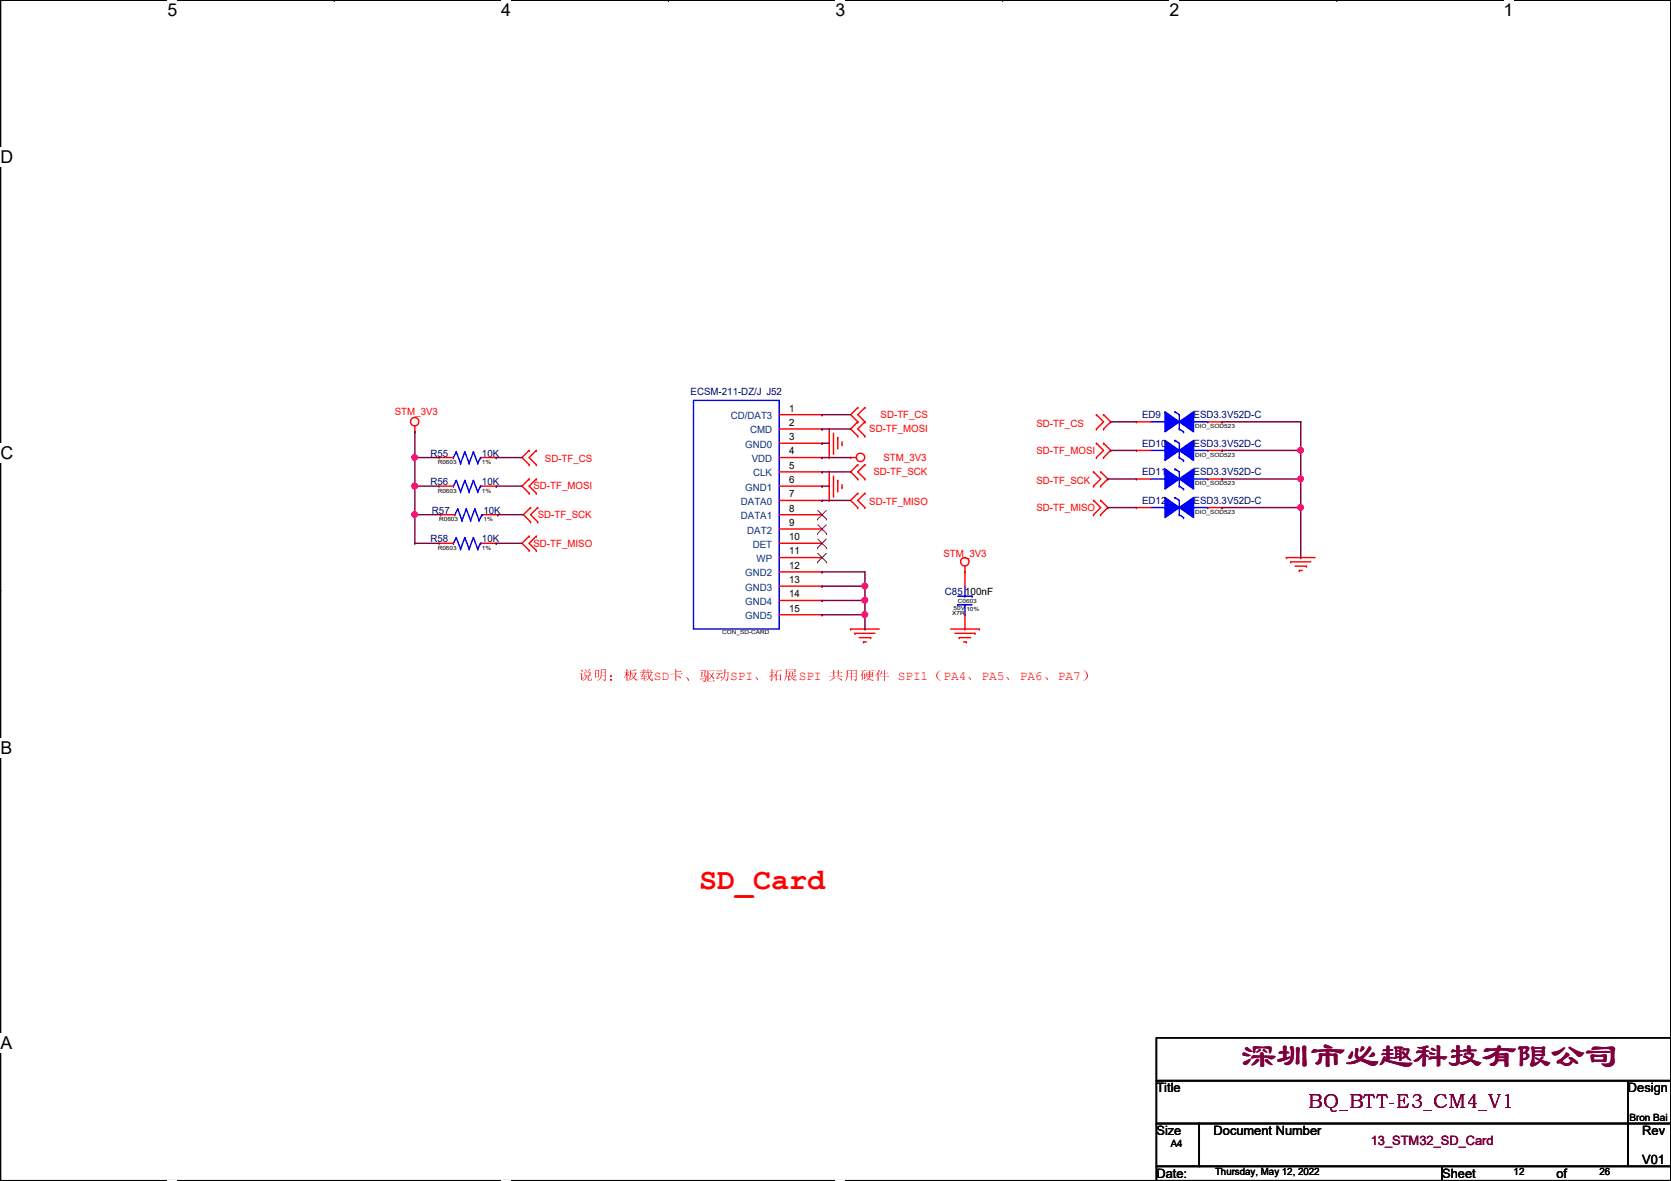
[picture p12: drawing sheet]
<svg xmlns="http://www.w3.org/2000/svg" width="297mm" height="210mm" viewBox="0 0 297 210" stroke-linecap="round" stroke-linejoin="round" font-family="sans-serif">
<path d="M.1 0h296.9v209.8h-296.9z" fill="none" stroke="#000" stroke-width=".25"/>
<g fill="#fff">
<path d="M29.8 0h1.7v3.5h-1.7z"/>
<path d="M29.8 209.8h1.7v.1h-1.7z"/>
</g>
<path d="M59.4 0h.1M59.4 209.8h.1" fill="none" stroke="#000" stroke-width=".25"/>
<g fill="#fff">
<path d="M89.1 0h1.7v3.5h-1.7z"/>
<path d="M89.1 209.8h1.7v.1h-1.7z"/>
</g>
<path d="M118.8 0h.1M118.8 209.8h.1" fill="none" stroke="#000" stroke-width=".25"/>
<g fill="#fff">
<path d="M148.5 0h1.7v3.5h-1.7z"/>
<path d="M148.5 209.8h1.7v.1h-1.7z"/>
</g>
<path d="M178.2 0h.1M178.2 209.8h.1" fill="none" stroke="#000" stroke-width=".25"/>
<g fill="#fff">
<path d="M207.9 0h1.7v3.5h-1.7z"/>
<path d="M207.9 209.8h1.7v.1h-1.7z"/>
</g>
<path d="M237.6 0h.1M237.6 209.8h.1" fill="none" stroke="#000" stroke-width=".25"/>
<g fill="#fff">
<path d="M267.3 0h1.7v3.5h-1.7z"/>
<path d="M267.3 209.8h1.7v.1h-1.7z"/>
<path d="M.1 26.2h2.2v3.5h-2.2z"/>
<path d="M297 26.2l.1 3.5z"/>
<path d="M.1 78.7h2.2v3.5h-2.2z"/>
<path d="M297 78.7l.1 3.5z"/>
</g>
<path d="M.1 52.5h.1M297 52.5h.1" fill="none" stroke="#000" stroke-width=".25"/>
<g fill="#fff">
<path d="M.1 131.1h2.1v3.5h-2.1z"/>
<path d="M297 131.1l.1 3.5z"/>
</g>
<path d="M.1 104.9h.1M297 104.9h.1" fill="none" stroke="#000" stroke-width=".25"/>
<path d="M.1 104.9h.1M297 104.9h.1" fill="none" stroke="#000" stroke-width=".18"/>
<g fill="#fff">
<path d="M.1 183.6h2.1v3.5h-2.1z"/>
<path d="M297 183.6l.1 3.5z"/>
</g>
<path d="M.1 157.4h.1M297 157.4h.1M205.6 184.4h91.4v7.7h-91.4zM205.6 192.1h91.4v7.6h-91.4zM205.6 199.7h7.6v7.6h-7.6zM213.2 199.7h76.2v7.6h-76.2zM289.4 199.7h7.6v7.6h-7.6zM289.4 192.1h.1M289.4 192.1v7.6M205.6 207.3h50.8v2.5h-50.8zM256.4 207.3h40.6v2.5h-40.6z" fill="none" stroke="#000" stroke-width=".25"/>
<g fill="none" stroke="#f00" stroke-width=".25">
<path d="M73.7 76.8h.1M73.7 75.7v1.1M147.4 76.2v5.1M148.2 77v3.6M148.9 77.8h.1M148.9 77.8v2M149.7 79h.1M149.7 78.5v.5M152.5 72.4h.1M152.5 75h.1M152.5 77.5h.1M152.5 72.4l-1.3 1.3 1.3 1.3"/>
<path d="M152.5 75l-1.3 1.2 1.3 1.3M153.8 75h.1M153.8 72.4h.1M153.8 77.5h.1M153.8 72.4l-1.3 1.3 1.3 1.3M153.8 75l-1.3 1.2 1.3 1.3M194.9 76.2h.1M194.9 73.7h.1M194.9 78.8h.1M194.9 73.7l1.3 1.3-1.3 1.2M194.9 78.8l1.3 1.3-1.3 1.2M196.2 73.7h.1"/>
<path d="M196.2 76.2h.1M196.2 78.8h.1M196.2 73.7l1.2 1.3-1.2 1.2M196.2 78.8l1.2 1.3-1.2 1.2M94.1 80.1h.1M94.1 82.6h.1M94.1 85.1h.1M94.1 87.7h.1M94.1 95.3h.1M94.1 97.8h.1M94.1 80.1l-1.3 1.2 1.3 1.3M94.1 85.1l-1.3 1.3 1.3 1.3"/>
<path d="M94.1 95.3l-1.3 1.3 1.3 1.2M94.3 90.2h.1M94.3 92.8h.1M94.3 90.2l-1.3 1.3 1.3 1.3M95.3 82.6h.1M95.3 80.1h.1M95.3 87.7h.1M95.3 85.1h.1M95.3 97.8h.1M95.3 95.3h.1M95.3 80.1l-1.2 1.2 1.2 1.3M95.3 85.1l-1.2 1.3 1.2 1.3"/>
<path d="M95.3 95.3l-1.2 1.3 1.2 1.2M95.6 92.8h.1M95.6 90.2h.1M95.6 90.2l-1.3 1.3 1.3 1.3M147.4 81.3h.1M147.4 88.9h.1M147.4 83.9v5M148.2 80.6h.1M148.2 88.2h.1M148.2 84.6v3.6M148.9 85.4h.1M148.9 85.4v2"/>
<path d="M149.7 86.7h.1M149.7 86.1v.6M151.2 81.3h.1M151.2 81.3h1M152.5 82.6h.1M152.5 85.1h.1M152.5 87.7h.1M152.5 90.2h.1M152.5 82.6l-1.3 1.3 1.3 1.2M152.5 87.7l-1.3 1.2 1.3 1.3M153.8 85.1h.1M153.8 82.6h.1"/>
<path d="M153.8 90.2h.1M153.8 87.7h.1M153.8 82.6l-1.3 1.3 1.3 1.2M153.8 87.7l-1.3 1.2 1.3 1.3M194.4 86.4h.1M194.4 83.9h.1M194.4 91.5h.1M194.4 88.9h.1M194.4 83.9l1.3 1.2-1.3 1.3M194.4 88.9l1.3 1.3-1.3 1.3M194.9 81.3h.1M195.7 83.9h.1"/>
<path d="M195.7 86.4h.1M195.7 88.9h.1M195.7 91.5h.1M195.7 83.9l1.2 1.2-1.2 1.3M195.7 88.9l1.2 1.3-1.2 1.3M196.2 81.3h.1M228.7 99.1h.1M228.7 99.1h5.1M229.4 99.9h.1M229.4 99.9h3.6M151.2 111.8h.1M151.2 111.8h5.1"/>
<path d="M152 112.6h.1M152 112.6h3.5M152.7 113.3h2.1M153.5 114.1h.1M153.5 114.1h.5M154.8 113.3h.1M169 111.8h5.1M169.8 112.6h3.5M170.5 113.3h.1M170.5 113.3h2M171.3 114.1h.5M171.5 101.6h.1"/>
<path d="M171.5 100.6v1M171.8 114.1h.1M173.3 112.6h.1M174.1 111.8h.1M230.2 100.6h2M231 101.4h.1M231 101.4h.5M232.2 100.6h.1"/>
<circle cx="73.7" cy="74.9" r=".75"/>
<circle cx="153" cy="81.3" r=".75"/>
<circle cx="171.5" cy="99.8" r=".75"/>
</g>
<path d="M209.6 78.8v2.5M204.6 80.1h2.5M207.1 80.1h.1M209.6 81.3h.1M212.2 80.1h2.5M214.7 80.1h.1" fill="none" stroke="#00f" stroke-width=".25"/>
<path d="M207.1 78.3l2.5 1.8-2.5 1.7z" fill-rule="evenodd" fill="#00f"/>
<path d="M207.1 78.3l2.5 1.8-2.5 1.7zM208.9 78.3h.1M208.9 78.3l.7 .5M209.6 81.3l.8 .5M210.4 81.8h.1" fill="none" stroke="#00f" stroke-width=".25"/>
<path d="M209.6 80.1l2.6-1.8v3.5z" fill-rule="evenodd" fill="#00f"/>
<g fill="none" stroke="#00f" stroke-width=".25">
<path d="M80.6 81.3h.1M80.6 86.4h.1M80.6 96.6h.1M80.9 91.5h.1M81.1 80.3h.1M81.1 85.4h.1M81.1 95.5h.1M81.1 80.3l.8 2M81.1 80.3l-.5 1M81.1 85.4l.8 2M81.1 85.4l-.5 1M81.1 95.5l.8 2.1"/>
<path d="M81.1 95.5l-.5 1.1M81.4 90.5h.1M81.4 90.5l.7 2M81.4 90.5l-.5 1M81.9 82.3h.1M81.9 87.4h.1M81.9 97.6h.1M82.1 92.5h.1M82.6 80.3h.1M82.6 85.4h.1M82.6 95.5h.1M82.6 80.3l.8 2"/>
<path d="M82.6 80.3l-.7 2M82.6 85.4l.8 2M82.6 85.4l-.7 2M82.6 95.5l.8 2.1M82.6 95.5l-.7 2.1M82.9 90.5h.1M82.9 90.5l.7 2M82.9 90.5l-.8 2M83.4 82.3h.1M83.4 87.4h.1M83.4 97.6h.1M83.6 92.5h.1"/>
<path d="M84.2 80.3h.1M84.2 85.4h.1M84.2 95.5h.1M84.2 80.3l.7 2M84.2 80.3l-.8 2M84.2 85.4l.7 2M84.2 85.4l-.8 2M84.2 95.5l.7 2.1M84.2 95.5l-.8 2.1M84.4 90.5h.1M84.4 90.5l.8 2M84.4 90.5l-.8 2"/>
<path d="M84.9 82.3h.1M84.9 87.4h.1M84.9 97.6h.1M85.2 92.5h.1M85.4 81.3h.1M85.4 86.4h.1M85.4 96.6h.1M85.4 81.3l-.5 1M85.4 81.3h.3M85.4 86.4l-.5 1M85.4 86.4h.3M85.4 96.6l-.5 1"/>
<path d="M85.4 96.6h.3M85.7 91.5h.1M85.7 91.5l-.5 1M85.7 91.5h.2M204.6 85.1h2.5M207.1 85.1h.1M209.6 80.1l2.6-1.8v3.5zM209.6 86.4h.1M209.6 83.9v2.5M212.2 85.1h2.5M214.7 85.1h.1"/>
</g>
<g fill="none" stroke="#f00" stroke-width=".25">
<path d="M78.1 81.3h.1M78.1 86.4h.1M78.1 96.6h.1M78.1 81.3h2.5M78.1 86.4h2.5M78.1 96.6h2.5M78.3 91.5h.1M78.3 91.5h2.6M85.7 81.3h2.5M85.7 86.4h2.5M85.7 96.6h2.5M85.9 91.5h2.6"/>
<path d="M88.2 81.3h.1M88.2 86.4h.1M88.2 96.6h.1M88.5 91.5h.1M202 80.1h.1M202 80.1h2.6M214.7 80.1h2.6M217.3 80.1h.1"/>
</g>
<path d="M207.1 83.4l2.5 1.7-2.5 1.8z" fill-rule="evenodd" fill="#00f"/>
<path d="M207.1 83.4l2.5 1.7-2.5 1.8zM208.9 83.4h.1M208.9 83.4l.7 .5M209.6 86.4l.8 .5M210.4 86.9h.1" fill="none" stroke="#00f" stroke-width=".25"/>
<path d="M209.6 85.1l2.6-1.7v3.5z" fill-rule="evenodd" fill="#00f"/>
<path d="M204.6 75h2.5M207.1 75h.1M209.6 76.2h.1M209.6 73.7v2.5M212.2 75h2.5M214.7 75h.1M209.6 85.1l2.6-1.7v3.5z" fill="none" stroke="#00f" stroke-width=".25"/>
<path d="M202 85.1h.1M202 85.1h2.6M214.7 85.1h2.6M217.3 85.1h.1" fill="none" stroke="#f00" stroke-width=".25"/>
<path d="M207.1 73.2l2.5 1.8-2.5 1.8z" fill-rule="evenodd" fill="#00f"/>
<path d="M207.1 73.2l2.5 1.8-2.5 1.8zM208.9 73.2h.1M208.9 73.2l.7 .5M209.6 76.2l.8 .6M210.4 76.8h.1" fill="none" stroke="#00f" stroke-width=".25"/>
<path d="M209.6 75l2.6-1.8v3.6z" fill-rule="evenodd" fill="#00f"/>
<g fill="none" stroke="#00f" stroke-width=".25">
<path d="M123.3 71.2h15.2v40.6h-15.2zM209.6 75l2.6-1.8v3.6zM204.6 90.2h2.5M207.1 90.2h.1M209.6 91.5h.1M209.6 88.9v2.6M212.2 90.2h2.5M214.7 90.2h.1M170.3 107.5h.1M170.3 106h2.5M170.3 107.5h2.5M171.5 109.3h.1"/>
<path d="M171.5 106h.1M171.5 104.2v1.8M171.5 107.5v1.8M172.8 106h.1"/>
</g>
<g fill="none" stroke="#f00" stroke-width=".25">
<path d="M138.5 76.2h7.6M138.5 78.8h7.6M138.5 73.7h7.6M146.1 76.2h.1M146.1 78.8h.1M146.1 73.7h.1M202 75h.1M202 75h2.6M214.7 75h2.6M217.3 75h.1M138.5 81.3h7.6M138.5 83.9h7.6"/>
<path d="M138.5 86.4h7.6M138.5 88.9h7.6M138.5 91.5h7.6M138.5 94h7.6M138.5 96.6h7.6M138.5 99.1h7.6M146.1 81.3h.1M146.1 83.9h.1M146.1 86.4h.1M146.1 88.9h.1M146.1 91.5h.1M146.1 94h.1"/>
<path d="M146.1 96.6h.1M146.1 99.1h.1M138.5 101.6h7.6M138.5 104.2h7.6M138.5 106.7h7.6M138.5 109.3h7.6M146.1 101.6h.1M146.1 104.2h.1M146.1 106.7h.1M146.1 109.3h.1M171.5 101.6h.1M171.5 111.8h.1"/>
<path d="M171.5 101.6v2.6M171.5 109.3v2.5"/>
</g>
<g fill="none" stroke="#7f3f00" stroke-width=".18">
<path d="M145.3 92.3h.1M145.3 94.8h.1M145.3 97.4h.1M145.3 99.9h.1M145.4 90.7l1.5 1.6M145.4 93.3l1.5 1.5M145.4 95.8l1.5 1.6M145.4 98.3l1.5 1.6M146.9 90.7l-1.6 1.6M146.9 93.3l-1.6 1.5M146.9 95.8l-1.6 1.6M146.9 98.3l-1.6 1.6"/>
<path d="M146.9 92.3h.1M146.9 94.8h.1M146.9 97.4h.1M146.9 99.9h.1"/>
</g>
<path d="M207.1 88.4l2.5 1.8-2.5 1.8z" fill-rule="evenodd" fill="#00f"/>
<path d="M207.1 88.4l2.5 1.8-2.5 1.8zM208.9 88.4h.1M208.9 88.4l.7 .5M209.6 91.5l.8 .5M210.4 92h.1" fill="none" stroke="#00f" stroke-width=".25"/>
<path d="M209.6 90.2l2.6-1.8v3.6z" fill-rule="evenodd" fill="#00f"/>
<path d="M209.6 90.2l2.6-1.8v3.6z" fill="none" stroke="#00f" stroke-width=".25"/>
<path d="M202 90.2h.1M202 90.2h2.6M214.7 90.2h2.6M217.3 90.2h.1" fill="none" stroke="#f00" stroke-width=".25"/>
<g fill="none" stroke="#7f003f" stroke-width=".25">
<path d="M73.7 76.8h.1M73.7 76.8v4.5M146.1 73.7h.1M146.1 76.2h.1M146.1 78.8h.1M146.1 73.7h5.1M146.1 76.2h5.1M146.1 78.8h1.3M73.7 81.3h.1M73.7 81.3h4.4M146.1 81.3h.1M146.1 83.9h.1"/>
<path d="M146.1 86.4h.1M146.1 81.3h5.1M146.1 83.9h5.1M146.1 86.4h1.3M153.8 104.2h.1M153.8 101.6v2.6"/>
</g>
<circle cx="73.7" cy="81.3" r=".49" fill="#f0f"/>
<circle cx="73.7" cy="81.3" r=".49" fill="none" stroke="#f0f" stroke-width=".25"/>
<path d="M73.7 86.4h.1M73.7 86.4h4.4M88.2 81.3h.1M88.2 81.3h4.6" fill="none" stroke="#7f003f" stroke-width=".25"/>
<circle cx="73.7" cy="86.4" r=".49" fill="#f0f"/>
<circle cx="73.7" cy="86.4" r=".49" fill="none" stroke="#f0f" stroke-width=".25"/>
<path d="M73.7 96.6h.1M73.7 86.4h.1M73.7 91.5h.1M73.7 91.5h4.6M73.7 96.6h4.4M73.7 86.4v5.1M88.2 86.4h.1M88.2 96.6h.1M88.2 86.4h4.6M88.2 96.6h4.6M88.5 91.5h.1M88.5 91.5h4.5" fill="none" stroke="#7f003f" stroke-width=".25"/>
<circle cx="73.7" cy="91.5" r=".49" fill="#f0f"/>
<circle cx="73.7" cy="91.5" r=".49" fill="none" stroke="#f0f" stroke-width=".25"/>
<g fill="none" stroke="#7f003f" stroke-width=".25">
<path d="M197.4 75h.1M197.4 75h4.6M217.3 75h.1M217.3 75h13.9M231.2 75h.1M231.2 75v5.1h-13.9M73.7 91.5h.1M73.7 91.5v5.1M196.9 85.1h.1M196.9 90.2h.1M196.9 85.1h5.1M196.9 90.2h5.1"/>
<path d="M197.4 80.1h.1M197.4 80.1h4.6M217.3 80.1h.1"/>
</g>
<circle cx="231.2" cy="80" r=".49" fill="#f0f"/>
<circle cx="231.2" cy="80" r=".49" fill="none" stroke="#f0f" stroke-width=".25"/>
<path d="M217.3 85.1h.1M231.2 80.1h.1M231.2 80.1v5h-13.9" fill="none" stroke="#7f003f" stroke-width=".25"/>
<circle cx="231.2" cy="85.1" r=".49" fill="#f0f"/>
<circle cx="231.2" cy="85.1" r=".49" fill="none" stroke="#f0f" stroke-width=".25"/>
<path d="M217.3 90.2h.1M231.2 85.1h.1M231.2 85.1v5.1h-13.9" fill="none" stroke="#7f003f" stroke-width=".25"/>
<circle cx="231.2" cy="90.2" r=".49" fill="#f0f"/>
<circle cx="231.2" cy="90.2" r=".49" fill="none" stroke="#f0f" stroke-width=".25"/>
<path d="M73.7 86.4h.1M73.7 81.3v5.1M146.1 88.9h.1M146.1 88.9h5.1M231.2 99.1h.1M231.2 90.2v8.9M146.1 101.6h.1M146.1 104.2h.1M146.1 101.6h7.7M146.1 104.2h7.7v2.5M153.8 106.7h.1" fill="none" stroke="#7f003f" stroke-width=".25"/>
<circle cx="153.7" cy="104.2" r=".49" fill="#f0f"/>
<circle cx="153.7" cy="104.2" r=".49" fill="none" stroke="#f0f" stroke-width=".25"/>
<circle cx="153.7" cy="106.7" r=".49" fill="#f0f"/>
<circle cx="153.7" cy="106.7" r=".49" fill="none" stroke="#f0f" stroke-width=".25"/>
<path d="M146.1 106.7h.1M146.1 109.3h.1M146.1 106.7h7.7v2.6M146.1 109.3h7.7M153.8 109.3h.1" fill="none" stroke="#7f003f" stroke-width=".25"/>
<circle cx="153.7" cy="109.2" r=".49" fill="#f0f"/>
<circle cx="153.7" cy="109.2" r=".49" fill="none" stroke="#f0f" stroke-width=".25"/>
<path d="M153.8 111.8h.1M153.8 109.3v2.5" fill="none" stroke="#7f003f" stroke-width=".25"/>
<circle cx="73.7" cy="81.3" r=".49" fill="#f0f"/>
<circle cx="73.7" cy="81.3" r=".49" fill="none" stroke="#f0f" stroke-width=".25"/>
<circle cx="73.7" cy="86.4" r=".49" fill="#f0f"/>
<circle cx="73.7" cy="86.4" r=".49" fill="none" stroke="#f0f" stroke-width=".25"/>
<circle cx="73.7" cy="91.5" r=".49" fill="#f0f"/>
<circle cx="73.7" cy="91.5" r=".49" fill="none" stroke="#f0f" stroke-width=".25"/>
<circle cx="231.2" cy="80" r=".49" fill="#f0f"/>
<circle cx="231.2" cy="80" r=".49" fill="none" stroke="#f0f" stroke-width=".25"/>
<circle cx="231.2" cy="85.1" r=".49" fill="#f0f"/>
<circle cx="231.2" cy="85.1" r=".49" fill="none" stroke="#f0f" stroke-width=".25"/>
<circle cx="231.2" cy="90.2" r=".49" fill="#f0f"/>
<circle cx="231.2" cy="90.2" r=".49" fill="none" stroke="#f0f" stroke-width=".25"/>
<circle cx="153.7" cy="104.2" r=".49" fill="#f0f"/>
<circle cx="153.7" cy="104.2" r=".49" fill="none" stroke="#f0f" stroke-width=".25"/>
<circle cx="153.7" cy="106.7" r=".49" fill="#f0f"/>
<circle cx="153.7" cy="106.7" r=".49" fill="none" stroke="#f0f" stroke-width=".25"/>
<circle cx="153.7" cy="109.2" r=".49" fill="#f0f"/>
<circle cx="153.7" cy="109.2" r=".49" fill="none" stroke="#f0f" stroke-width=".25"/>
<text font-size="6.1" fill="#7f003f" x="220.8" y="189.7">深圳市必趣科技有限公司</text>
<text font-size="5.3" fill="#f00" x="124.3" y="157.9">SD_Card</text>
<text font-size="3.5" fill="#7f003f" x="232.5" y="196.8">BQ_BTT-E3_CM4_V1</text>
<g font-size="3.1">
<text x="29.8" y="2.8">5</text>
<text x="89.1" y="2.8">4</text>
<text x="148.5" y="2.8">3</text>
<text x="207.9" y="2.8">2</text>
<text x="267.3" y="2.8">1</text>
<text x=".1" y="29">D</text>
<text x=".1" y="81.5">C</text>
<text x=".1" y="133.9">B</text>
<text x=".1" y="186.4">A</text>
<text x="297" y="186.4">A</text>
</g>
<text font-size="2.3" fill="#f00" x="102.7" y="120.8">说说：与和SD卡、增增SPI、拓拓SPI 共所共共 SPI1。PA4、PA5、PA6、PA7）</text>
<g font-size="2.3">
<text x="205.6" y="194.1">Title</text>
<text x="289.4" y="194.1">Design</text>
<text x="205.6" y="201.8">Size</text>
<text x="215.7" y="201.8">Document Number</text>
<text x="291.9" y="201.8">Rev</text>
<text x="205.6" y="209.4">Date:</text>
<text x="256.4" y="209.4">Sheet</text>
<text x="276.7" y="209.4">of</text>
<text x="291.9" y="206.8">V01</text>
</g>
<text font-size="2.3" fill="#7f003f" x="243.7" y="203.5">13_STM32_SD_Card</text>
<g font-size="1.8" fill="#00007f">
<text x="122.8" y="70.2">ECSM-211-DZ/J J52</text>
<text x="203" y="74.3">ED9</text>
<text x="212.2" y="74.3">ESD3.3V52D-C</text>
<text x="76.5" y="81.2">R55</text>
<text x="85.7" y="81.2">10K</text>
<text x="203" y="79.4">ED10</text>
<text x="212.2" y="79.4">ESD3.3V52D-C</text>
<text x="76.5" y="86.2">R56</text>
<text x="85.7" y="86.2">10K</text>
<text x="203" y="84.5">ED11</text>
<text x="203" y="89.5">ED12</text>
<text x="212.2" y="84.5">ESD3.3V52D-C</text>
<text x="212.2" y="89.5">ESD3.3V52D-C</text>
<text x="76.8" y="91.3">R57</text>
<text x="85.9" y="91.3">10K</text>
<text x="76.5" y="96.4">R58</text>
<text x="85.7" y="96.4">10K</text>
<text x="168" y="105.8">C85</text>
</g>
<g font-size="1.8" fill="#f00">
<text x="70.2" y="73.8">STM_3V3</text>
<text x="154.5" y="76.8">SD-TF_MOSI</text>
<text x="156.5" y="74.3">SD-TF_CS</text>
<text x="184.2" y="75.8">SD-TF_CS</text>
<text x="96.9" y="82.2">SD-TF_CS</text>
<text x="157.1" y="81.9">STM_3V3</text>
<text x="184.2" y="80.6">SD-TF_MOSI</text>
<text x="94.8" y="87">SD-TF_MOSI</text>
<text x="154.5" y="89.8">SD-TF_MISO</text>
<text x="155.3" y="84.5">SD-TF_SCK</text>
<text x="184.2" y="86">SD-TF_SCK</text>
<text x="95.6" y="92.1">SD-TF_SCK</text>
<text x="184.2" y="90.8">SD-TF_MISO</text>
<text x="94.8" y="97.2">SD-TF_MISO</text>
<text x="167.7" y="98.9">STM_3V3</text>
</g>
<g font-size="1.8" fill="#003f7f">
<text x="129.9" y="74.5">CD/DAT3</text>
<text x="133.3" y="77">CMD</text>
<text x="132.5" y="79.6">GND0</text>
<text x="133.6" y="82.1">VDD</text>
<text x="131.7" y="89.7">DATA0</text>
<text x="132.5" y="87.2">GND1</text>
<text x="133.9" y="84.7">CLK</text>
<text x="131.7" y="92.3">DATA1</text>
<text x="132.8" y="94.8">DAT2</text>
<text x="133.8" y="97.4">DET</text>
<text x="134.5" y="99.9">WP</text>
<text x="132.5" y="102.4">GND2</text>
<text x="132.5" y="105">GND3</text>
<text x="132.5" y="107.5">GND4</text>
<text x="132.5" y="110.1">GND5</text>
</g>
<g font-size="1.8">
<text x="140.3" y="75.7">2</text>
<text x="140.3" y="73.2">1</text>
<text x="140.3" y="78.2">3</text>
<text x="140.3" y="80.8">4</text>
<text x="140.3" y="83.3">5</text>
<text x="140.3" y="85.9">6</text>
<text x="140.3" y="88.4">7</text>
<text x="140.3" y="90.9">8</text>
<text x="140.3" y="93.5">9</text>
<text x="140.3" y="96">10</text>
<text x="140.3" y="98.6">11</text>
<text x="140.3" y="101.1">12</text>
<text x="140.3" y="103.6">13</text>
<text x="140.3" y="106.2">14</text>
<text x="171.5" y="105.8">100nF</text>
<text x="140.3" y="108.7">15</text>
<text x="208.1" y="203.8">A4</text>
<text x="289.6" y="199.3">Bron Bai</text>
<text x="216" y="208.9">Thursday, May 12, 2022</text>
<text x="269.1" y="208.9">12</text>
<text x="284.3" y="208.9">26</text>
</g>
<g font-size="1">
<text x="212.4" y="76.1">DIO_SOD523</text>
<text x="77.8" y="82.5">R0603</text>
<text x="85.7" y="82.5">1%</text>
<text x="212.4" y="81.2">DIO_SOD523</text>
<text x="77.8" y="87.5">R0603</text>
<text x="85.7" y="87.5">1%</text>
<text x="212.4" y="86.3">DIO_SOD523</text>
<text x="78.1" y="92.6">R0603</text>
<text x="85.9" y="92.6">1%</text>
<text x="212.4" y="91.4">DIO_SOD523</text>
<text x="77.8" y="97.7">R0603</text>
<text x="85.7" y="97.7">1%</text>
<text x="170.3" y="107.1">C0603</text>
<text x="128.4" y="112.7">CON_SD-CARD</text>
<text x="169.2" y="109.4">X7R</text>
<text x="169.5" y="108.4">50V</text>
<text x="171.8" y="108.6">10%</text>
</g>
</svg>
